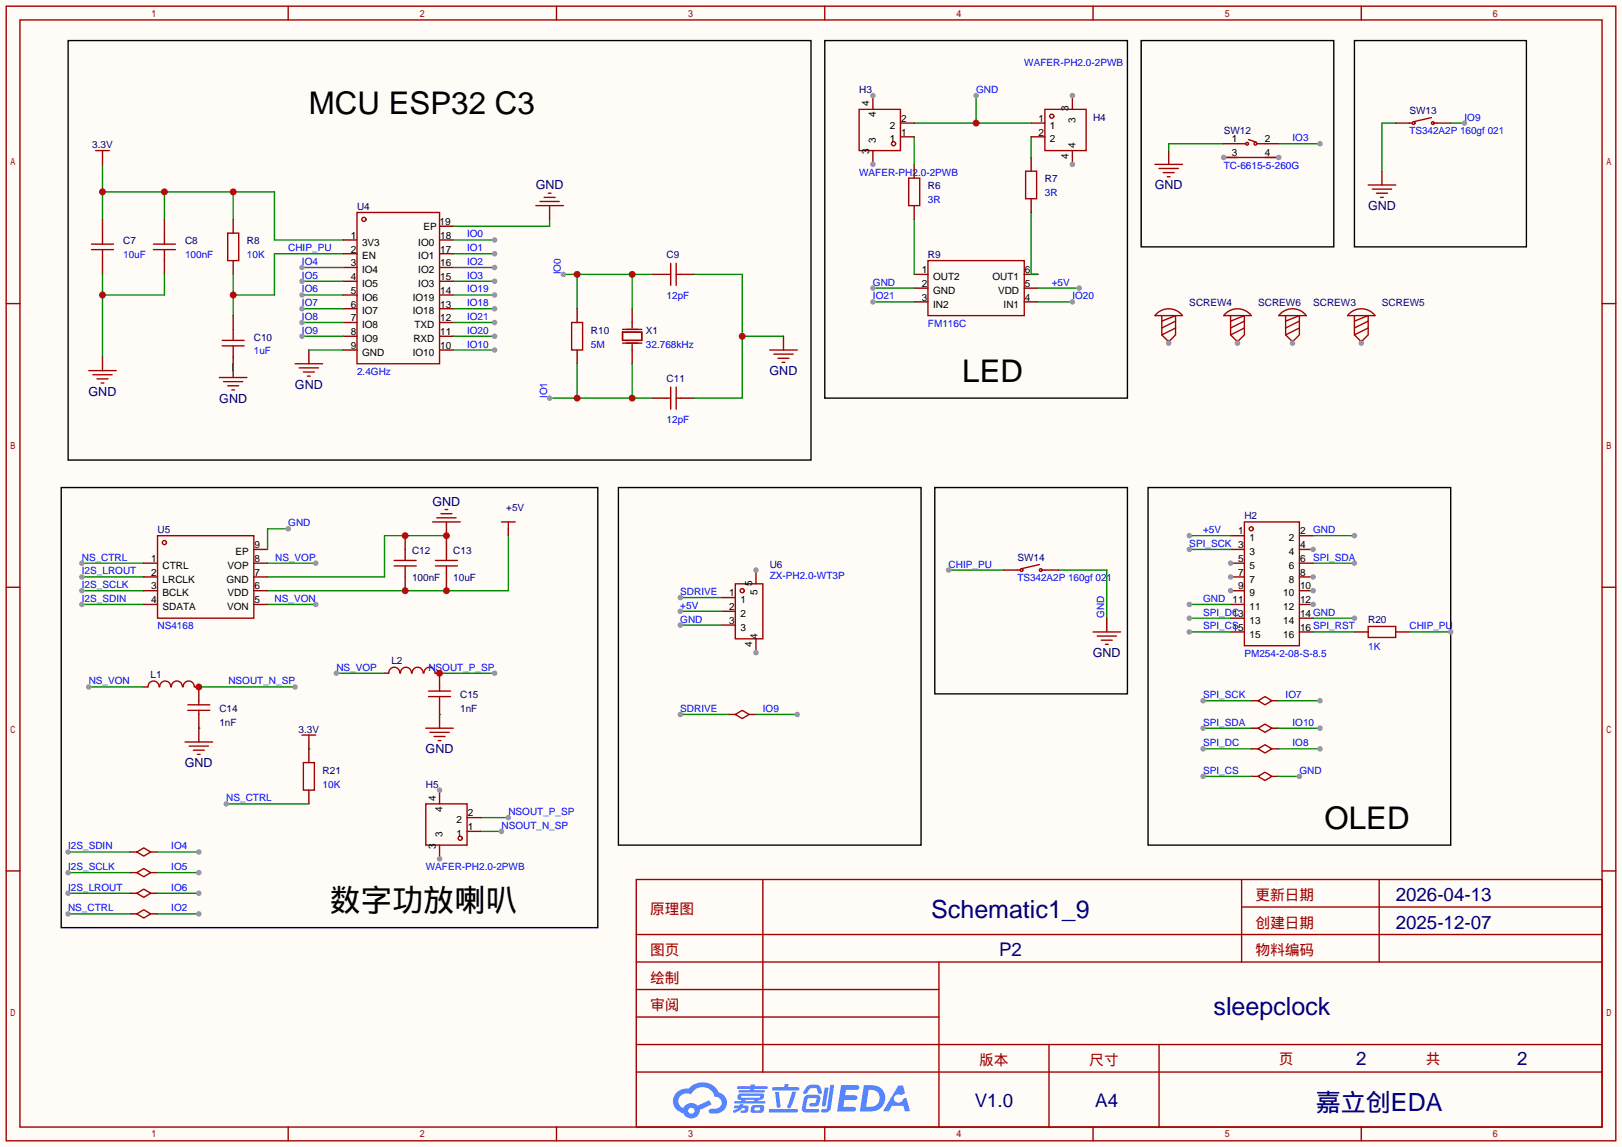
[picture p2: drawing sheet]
<svg xmlns="http://www.w3.org/2000/svg" width="299mm" height="212mm" viewBox="0 0 299 212" stroke-linecap="round" stroke-linejoin="round" font-family="sans-serif">
<path d="M0 0h299.5v211.8h-299.5z" fill="#fffcf7"/>
<g fill="none" stroke="#a10000" stroke-width=".25">
<path d="M1.1 1.1h297.2v209.6h-297.2zM3.7 3.7h292.1v204.5h-292.1zM53.2 1.1v2.6M102.7 1.1v2.6M152.3 1.1v2.6M201.8 1.1v2.6M251.3 1.1v2.6M1.1 56.1h2.6M295.8 56.1h2.5M1.1 108.5h2.6M295.8 108.5h2.5M1.1 160.8h2.6"/>
<path d="M117.5 162.4h178.3v45.8h-178.3zM117.5 177.7h178.3M117.5 172.6h178.3M140.8 162.4v35.6M173.4 177.7v30.5M229.2 162.4v15.3M229.2 167.5h66.6M254.6 162.4v15.3M295.8 160.8h2.5M117.5 182.8h55.9M117.5 198h178.3M117.5 192.9h178.3"/>
<path d="M117.5 187.8h55.9M193.7 192.9v15.3M214 192.9v15.3M53.2 208.2v2.5M102.7 208.2v2.5M152.3 208.2v2.5M201.8 208.2v2.5M251.3 208.2v2.5"/>
</g>
<g fill="#5487ff">
<path d="M155.3 200.4h2.1a.97 .97 0 0 1 1.3 .4 .53 .53 0 0 1-.7 .5h-1.8l-.2 1h1.9a.43 .43 0 0 1 .4 .5 .43 .43 0 0 1-.5 .3h-1.9l-.2 1.3h1.7a.45 .45 0 0 1 .6 .2 .45 .45 0 0 1-.2 .6l-3.2 .1z"/>
<path d="M165.9 200.5h.8l.4 1.4-.7 .4a.82 .82 0 0 0-1.2 .1 .82 .82 0 0 0 .1 1.1 .82 .82 0 0 0 1.2 0l.2-.5 .6-.3 .7 2.5h-.9l-.3-1h-2.1l-.6 1h-1.1z"/>
<path d="M152.2 200.9h.8l-.5 3.2a.36 .36 0 0 1-.4 .3 .36 .36 0 0 1-.3-.4z"/>
<path d="M153.3 200.4h.7l-.6 4.3a1.13 1.13 0 0 1-1.8 .6l.2-.4 .7-.1 .2-.2z"/>
<path d="M149 200.7l.6-.4h1a.77 .77 0 0 1 .9 .6l.3 .9-.2 .2h-.5l-.4-1h-.9a1.3 1.3 0 0 0-.8 .9l-.6 .1-.2-.2z"/>
<path d="M148.6 202.5l.5-.3h1.7a.66 .66 0 0 1 .6 .9l-.1 .4a.81 .81 0 0 1-.9 .9h-.7a.32 .32 0 0 1-.3-.4 .32 .32 0 0 1 .4-.3h.7l.3-.9-1.7 .1-.3 1.9h2.1a.32 .32 0 0 1 .4 .4 .32 .32 0 0 1-.4 .3l-2.3-.1-.5-.3v-.5z"/>
<path d="M142 204.8h5a.33 .33 0 0 1 .3 .4 .33 .33 0 0 1-.3 .3h-4.9l-.2-.2z"/>
<path d="M146.3 201.6h.7l-1 2.9a.36 .36 0 0 1-.4 .2 .36 .36 0 0 1-.3-.3z"/>
<path d="M143.1 201.7h.7l.3 2.6a.34 .34 0 0 1-.3 .3 .34 .34 0 0 1-.4-.2z"/>
<path d="M142.6 200.8h2.2l.1-.4 .1-.2h.6l-.1 .6h1.8a.32 .32 0 0 1 .3 .3 .32 .32 0 0 1-.4 .3h-4.5l-.1-.1z"/>
<path d="M135.6 204.2h.9l.1-.2 .7-.1-.1 .3h.9a.82 .82 0 0 1-.6 1.3h-.7v-.4l.7-.1v-.3h-.5l-.5 .4-1 .4-.2-.4 1-.4h-.8z"/>
<path d="M136.1 200.6h2.5v-.3h.8l-.1 .3h2.2l.2 .3-.2 .2h-2.3v.3h1.8l.2 .2-.2 .2h-4.5l-.2-.2 .1-.2h2l.1-.3h-2.3l-.1-.2z"/>
<path d="M159.5 200.4l-.7 4.9h1.6a2.47 2.47 0 0 0 2.9-1.7 2.47 2.47 0 0 0-1.4-3zM160.4 201.3a1.61 1.61 0 0 1 2 1.4 1.61 1.61 0 0 1-1.8 1.7h-.7z"/>
<path d="M136.3 202.2a.55 .55 0 0 0-.2 .7 .55 .55 0 0 0 .7 .2l.1 .3h-1.3v.4h5.5l.2-.2-.2-.2h-1.2l.2-.3a.7 .7 0 0 0 .8-.2 .7 .7 0 0 0 0-.9h-4.1zM136.9 202.4h3.3l.2 .1-.2 .2h-3.2l-.2-.1zM137.6 203.1h1.7l-.2 .3h-1.4z"/>
<path d="M138.8 204.3a1.05 1.05 0 0 0-.1 1.2 2.91 2.91 0 0 0 2.2-.2 .98 .98 0 0 0 0-1.2h-1.6zM139.4 204.6l.8-.1 .1 .1v.3l-.2 .2h-.8z"/>
<path d="M125 201.7a2.23 2.23 0 0 0-.7 2.3 2.23 2.23 0 0 0 1.8 1.6 1.58 1.58 0 0 0 1.8 .9 1.58 1.58 0 0 0 1.3-1.5l2.2-1-.5-.8-2.1 1a1.65 1.65 0 0 0-2.6 .5 1.45 1.45 0 0 1-.8-2 1.45 1.45 0 0 1 2-.7l.2 .1a2.3 2.3 0 0 1 2.3-1.3 2.3 2.3 0 0 1 2.1 1.7 1.12 1.12 0 0 1 1.2 1.1 1.12 1.12 0 0 1-1.1 1.2h-.7a.45 .45 0 0 0-.6 .3 .45 .45 0 0 0 .5 .6 2.26 2.26 0 0 0 2.9-2.5 2.04 2.04 0 0 0-1.5-1.4 3.3 3.3 0 0 0-5.5-.7l-1.2 .1zM127.1 205.2a.57 .57 0 0 1 1.1 0 .57 .57 0 0 1-1.1 0z"/>
</g>
<path d="M18.9 35.4h31.8v8.9h12.7M18.9 30.4v10.1M30.4 35.4v5.1M43.1 35.4v5.1" fill="none" stroke="#008700" stroke-width=".25"/>
<g fill="#c00">
<circle cx="43.1" cy="35.4" r=".63"/>
<circle cx="30.4" cy="35.4" r=".63"/>
<circle cx="18.9" cy="35.4" r=".63"/>
</g>
<path d="M18.9 40.5v2.6M18.9 48.1v2.6M30.4 40.5v2.6M30.4 48.1v2.6" fill="none" stroke="#870000" stroke-width=".25"/>
<path d="M16.9 45.1h4.1M16.9 46.1h4.1M18.9 43.1v2M18.9 46.1v2M28.3 45.1h4.1M28.3 46.1h4.1M30.4 43.1v2M30.4 46.1v2" fill="none" stroke="#a10000" stroke-width=".25"/>
<path d="M18.9 50.7v15.2M30.4 50.7v3.8h-11.5" fill="none" stroke="#008700" stroke-width=".25"/>
<circle cx="18.9" cy="54.5" r=".63" fill="#c00"/>
<path d="M18.9 29.1v1.3M43.1 40.5v2.6M43.1 48.1v2.6M18.9 65.9v2.6M250.1 116.7h2.5M257.7 116.7h2.5M57 137v3.8M57 145.9v2.6" fill="none" stroke="#870000" stroke-width=".25"/>
<path d="M17.7 27.8h2.5M18.9 27.8v1.3M42 43.1h2.1v5h-2.1zM16.4 68.5h5.1M17.1 69.2h3.6M17.9 70h2M18.7 70.7h.5M252.6 115.7h5.1v2h-5.1zM55.8 135.8h2.5M57 135.8v1.2M56 140.8h2v5.1h-2z" fill="none" stroke="#a10000" stroke-width=".25"/>
<path d="M43.1 50.7v7.6M63.4 46.9h-12.7v7.6h-7.6" fill="none" stroke="#008700" stroke-width=".25"/>
<circle cx="43.1" cy="54.5" r=".63" fill="#c00"/>
<g fill="none" stroke="#870000" stroke-width=".25">
<path d="M43.1 58.3v2.5M63.4 44.3h2.5M63.4 46.9h2.5M63.4 49.4h2.5M63.4 51.9h2.5M63.4 54.5h2.5M63.4 57h2.5M63.4 59.6h2.5M81.2 41.8h2.5M81.2 44.3h2.5M81.2 46.9h2.5M81.2 49.4h2.5"/>
<path d="M81.2 51.9h2.5M81.2 54.5h2.5M81.2 57h2.5M81.2 59.6h2.5M43.1 65.9v3.8M63.4 62.1h2.5M63.4 64.6h2.5M81.2 62.1h2.5M81.2 64.6h2.5"/>
</g>
<g fill="none" stroke="#a10000" stroke-width=".25">
<path d="M65.9 39.2h15.3v28h-15.3zM40.5 69.7h5.1M41 62.9h4.1M41 63.9h4.1M41.3 70.5h3.5M42 71.2h2.1M42.8 72h.5M43.1 60.8v2.1M43.1 63.9v2"/>
<circle cx="67.2" cy="40.5" r=".38"/>
</g>
<path d="M55.8 49.4h7.6M43.1 67.2v1.3" fill="none" stroke="#008700" stroke-width=".25"/>
<path d="M250.1 7.5h31.7v38.1h-31.7zM172.6 90h35.6v38.1h-35.6z" fill="none" stroke="#000" stroke-width=".25"/>
<circle cx="55.8" cy="49.4" r=".51" fill="#999"/>
<path d="M55.8 62.1h7.6" fill="none" stroke="#008700" stroke-width=".25"/>
<circle cx="55.8" cy="62.1" r=".51" fill="#999"/>
<path d="M83.7 44.3h7.6" fill="none" stroke="#008700" stroke-width=".25"/>
<circle cx="91.3" cy="44.3" r=".51" fill="#999"/>
<path d="M83.7 46.9h7.6" fill="none" stroke="#008700" stroke-width=".25"/>
<circle cx="91.3" cy="46.9" r=".51" fill="#999"/>
<path d="M83.7 51.9h7.6" fill="none" stroke="#008700" stroke-width=".25"/>
<circle cx="91.3" cy="51.9" r=".51" fill="#999"/>
<path d="M83.7 57h7.6" fill="none" stroke="#008700" stroke-width=".25"/>
<circle cx="91.3" cy="57" r=".51" fill="#999"/>
<path d="M83.7 54.5h7.6" fill="none" stroke="#008700" stroke-width=".25"/>
<circle cx="91.3" cy="54.5" r=".51" fill="#999"/>
<path d="M12.6 7.5h137.1v77.5h-137.1z" fill="none" stroke="#000" stroke-width=".25"/>
<path d="M101.5 38v2.5M57 64.6v2.6" fill="none" stroke="#870000" stroke-width=".25"/>
<path d="M98.9 38h5.1M99.7 37.2h3.6M100.5 36.4h2M101.2 35.7h.5M54.5 67.2h5.1M55.2 67.9h3.6M56 68.7h2M56.8 69.5h.5" fill="none" stroke="#a10000" stroke-width=".25"/>
<path d="M267.8 22.7h2.6M101.5 40.5v1.3h-17.8M57 64.6h6.4" fill="none" stroke="#008700" stroke-width=".25"/>
<circle cx="270.4" cy="22.7" r=".51" fill="#999"/>
<path d="M175.1 105.3h10.2" fill="none" stroke="#008700" stroke-width=".25"/>
<circle cx="175.1" cy="105.3" r=".51" fill="#999"/>
<path d="M257.7 22.7h-2.6v8.9M191.6 55.8h6.4M195.5 105.3h8.8v8.9" fill="none" stroke="#008700" stroke-width=".25"/>
<path d="M255.1 31.6v2.6M168.8 50.7h2.5M168.8 53.2h2.5M168.8 55.8h2.5M189.1 50.7h2.5M189.1 53.2h2.5M189.1 55.8h2.5M204.3 114.2v2.5" fill="none" stroke="#870000" stroke-width=".25"/>
<path d="M252.6 34.2h5.1M253.4 34.9h3.5M254.1 35.7h2.1M254.9 36.4h.5M171.3 48.1h17.8v10.2h-17.8zM201.8 116.7h5.1M202.6 117.5h3.5M203.3 118.2h2.1M204.1 119h.5" fill="none" stroke="#a10000" stroke-width=".25"/>
<circle cx="198" cy="55.8" r=".51" fill="#999"/>
<path d="M161.2 55.8h7.6" fill="none" stroke="#008700" stroke-width=".25"/>
<circle cx="161.2" cy="55.8" r=".51" fill="#999"/>
<path d="M190.4 39.2v11.5h1.2M168.8 40.5v10.2M191.6 53.2h7.7" fill="none" stroke="#008700" stroke-width=".25"/>
<circle cx="199.3" cy="53.2" r=".51" fill="#999"/>
<path d="M161.2 53.2h7.6" fill="none" stroke="#008700" stroke-width=".25"/>
<circle cx="161.2" cy="53.2" r=".51" fill="#999"/>
<path d="M168.8 30.4v2.5M168.8 38v2.5M190.4 29.1v2.5M190.4 36.7v2.5M215.8 27.8v2.6" fill="none" stroke="#870000" stroke-width=".25"/>
<path d="M167.8 32.9h2v5.1h-2zM189.4 31.6h2v5.1h-2zM213.2 30.4h5.1M214 31.1h3.6M214.8 31.9h2M215.5 32.6h.5" fill="none" stroke="#a10000" stroke-width=".25"/>
<path d="M180.2 17.7v5M168.8 25.3v5.1M168.8 22.7h21.6M190.4 25.3v3.8" fill="none" stroke="#008700" stroke-width=".25"/>
<circle cx="180.2" cy="22.7" r=".63" fill="#c00"/>
<circle cx="180.2" cy="17.7" r=".51" fill="#999"/>
<path d="M116.7 59.6v1M114.9 61.3h3.6v1.6h-3.6zM114.9 63.4h3.6M114.9 60.8h3.6M116.7 63.6v1" fill="none" stroke="#a10000" stroke-width=".25"/>
<path d="M116.7 57v2.6M116.7 64.6v2.6" fill="none" stroke="#870000" stroke-width=".25"/>
<path d="M55.8 51.9h7.6" fill="none" stroke="#008700" stroke-width=".25"/>
<circle cx="55.8" cy="51.9" r=".51" fill="#999"/>
<path d="M104 50.7h16.5M106.6 50.7v6.3M116.7 50.7v6.3" fill="none" stroke="#008700" stroke-width=".25"/>
<g fill="#c00">
<circle cx="106.6" cy="50.7" r=".63"/>
<circle cx="116.7" cy="50.7" r=".63"/>
</g>
<circle cx="104" cy="50.7" r=".51" fill="#999"/>
<path d="M101.5 73.5h19M106.6 67.2v6.3M116.7 67.2v6.3" fill="none" stroke="#008700" stroke-width=".25"/>
<g fill="#c00">
<circle cx="106.6" cy="73.5" r=".63"/>
<circle cx="116.7" cy="73.5" r=".63"/>
</g>
<circle cx="101.5" cy="73.5" r=".51" fill="#999"/>
<path d="M83.7 49.4h7.6" fill="none" stroke="#008700" stroke-width=".25"/>
<circle cx="91.3" cy="49.4" r=".51" fill="#999"/>
<path d="M11.3 90h99.1v81.3h-99.1z" fill="none" stroke="#000" stroke-width=".25"/>
<path d="M82.4 96.4v2.5M26.5 126.9h.8M35.9 126.9h.8v2.5M36.7 132v5M71 124.3h.8M80.4 124.3h.8v2.6M81.2 129.4v5.1" fill="none" stroke="#870000" stroke-width=".25"/>
<g fill="none" stroke="#a10000" stroke-width=".25">
<path d="M79.9 96.4h5.1M80.6 95.6h3.6M81.4 94.9h2M82.2 94.1h.5M27.3 126.9a1.01 1.01 0 0 1 1-1.1 1.01 1.01 0 0 1 1.1 1.1M29.5 126.9a1.01 1.01 0 0 1 1-1.1 1.01 1.01 0 0 1 1 1.1M31.6 126.9a1.01 1.01 0 0 1 1.1-1.1 1.01 1.01 0 0 1 1 1.1M33.8 126.9a1.01 1.01 0 0 1 1-1.1 1.01 1.01 0 0 1 1.1 1.1M34.2 137h5M34.7 131.2h4M34.7 130.2h4M34.9 137.8h3.6"/>
<path d="M35.7 138.6h2M36.4 139.3h.6M36.7 129.4v.8M36.7 131.2v.8M71.8 124.3a1.01 1.01 0 0 1 1-1.1 1.01 1.01 0 0 1 1 1.1M73.9 124.3a1.01 1.01 0 0 1 1.1-1.1 1.01 1.01 0 0 1 1 1.1M76.1 124.3a1.01 1.01 0 0 1 1-1.1 1.01 1.01 0 0 1 1 1.1M78.3 124.3a1.01 1.01 0 0 1 1-1.1 1.01 1.01 0 0 1 1 1.1M78.6 134.5h5.1M79.1 128.7h4.1M79.1 127.6h4.1M79.4 135.3h3.5"/>
<path d="M80.1 136h2.1M80.9 136.8h.5M81.2 126.9v.7M81.2 128.7v.7"/>
</g>
<path d="M15.1 106.6h11.4" fill="none" stroke="#008700" stroke-width=".25"/>
<circle cx="15.1" cy="106.6" r=".51" fill="#999"/>
<path d="M15.1 109.1h11.4" fill="none" stroke="#008700" stroke-width=".25"/>
<circle cx="15.1" cy="109.1" r=".51" fill="#999"/>
<path d="M15.1 111.6h11.4" fill="none" stroke="#008700" stroke-width=".25"/>
<circle cx="15.1" cy="111.6" r=".51" fill="#999"/>
<path d="M82.4 98.9h-11.4v7.7h-21.6M93.9 98.9v10.2h-44.5M49.4 104h8.9" fill="none" stroke="#008700" stroke-width=".25"/>
<circle cx="58.3" cy="104" r=".51" fill="#999"/>
<path d="M49.4 111.6h8.9" fill="none" stroke="#008700" stroke-width=".25"/>
<circle cx="58.3" cy="111.6" r=".51" fill="#999"/>
<path d="M16.4 126.9h10.1M36.7 134.5h.1M81.2 132h.1" fill="none" stroke="#008700" stroke-width=".25"/>
<circle cx="16.4" cy="126.9" r=".51" fill="#999"/>
<path d="M62.1 124.3h8.9" fill="none" stroke="#008700" stroke-width=".25"/>
<circle cx="62.1" cy="124.3" r=".51" fill="#999"/>
<path d="M81.2 124.3h10.1" fill="none" stroke="#008700" stroke-width=".25"/>
<circle cx="81.2" cy="124.3" r=".63" fill="#c00"/>
<circle cx="91.3" cy="124.3" r=".51" fill="#999"/>
<path d="M36.7 126.9h17.8" fill="none" stroke="#008700" stroke-width=".25"/>
<circle cx="36.7" cy="126.9" r=".63" fill="#c00"/>
<circle cx="54.5" cy="126.9" r=".51" fill="#999"/>
<path d="M72.8 104.5h4" fill="none" stroke="#a10000" stroke-width=".25"/>
<path d="M74.8 106.6v2.5" fill="none" stroke="#870000" stroke-width=".25"/>
<circle cx="74.8" cy="109.1" r=".63" fill="#c00"/>
<path d="M72.8 103.5h4M74.8 101.5v2" fill="none" stroke="#a10000" stroke-width=".25"/>
<path d="M74.8 98.9v2.6" fill="none" stroke="#870000" stroke-width=".25"/>
<circle cx="74.8" cy="98.9" r=".63" fill="#c00"/>
<path d="M74.8 104.5v2.1M80.4 104.5h4.1" fill="none" stroke="#a10000" stroke-width=".25"/>
<path d="M82.4 106.6v2.5" fill="none" stroke="#870000" stroke-width=".25"/>
<circle cx="82.4" cy="109.1" r=".63" fill="#c00"/>
<path d="M80.4 103.5h4.1M82.4 101.5v2" fill="none" stroke="#a10000" stroke-width=".25"/>
<path d="M82.4 98.9v2.6" fill="none" stroke="#870000" stroke-width=".25"/>
<circle cx="82.4" cy="98.9" r=".63" fill="#c00"/>
<path d="M82.4 104.5v2.1" fill="none" stroke="#a10000" stroke-width=".25"/>
<path d="M88.8 153.5h3.8" fill="none" stroke="#008700" stroke-width=".25"/>
<circle cx="92.6" cy="153.5" r=".51" fill="#999"/>
<path d="M24 157.4h1.3M27.8 157.4h1.3M24 161.2h1.3M27.8 161.2h1.3" fill="none" stroke="#870000" stroke-width=".25"/>
<path d="M25.3 157.4l1.2-.8 1.3 .8-1.3 .7zM25.3 161.2l1.2-.8 1.3 .8-1.3 .7z" fill="none" stroke="#a10000" stroke-width=".25"/>
<path d="M12.6 157.4h11.4" fill="none" stroke="#008700" stroke-width=".25"/>
<circle cx="12.6" cy="157.4" r=".51" fill="#999"/>
<path d="M12.6 161.2h11.4" fill="none" stroke="#008700" stroke-width=".25"/>
<circle cx="12.6" cy="161.2" r=".51" fill="#999"/>
<path d="M88.8 151h5.1" fill="none" stroke="#008700" stroke-width=".25"/>
<circle cx="93.9" cy="151" r=".51" fill="#999"/>
<path d="M12.6 165h11.4" fill="none" stroke="#008700" stroke-width=".25"/>
<circle cx="12.6" cy="165" r=".51" fill="#999"/>
<path d="M15.1 104h11.4" fill="none" stroke="#008700" stroke-width=".25"/>
<circle cx="15.1" cy="104" r=".51" fill="#999"/>
<path d="M24 168.8h1.3M27.8 168.8h1.3" fill="none" stroke="#870000" stroke-width=".25"/>
<path d="M25.3 168.8l1.2-.8 1.3 .8-1.3 .7z" fill="none" stroke="#a10000" stroke-width=".25"/>
<path d="M12.6 168.8h11.4" fill="none" stroke="#008700" stroke-width=".25"/>
<circle cx="12.6" cy="168.8" r=".51" fill="#999"/>
<path d="M93.9 97.7v1.2" fill="none" stroke="#870000" stroke-width=".25"/>
<path d="M92.6 96.4h2.5M93.9 96.4v1.3" fill="none" stroke="#a10000" stroke-width=".25"/>
<path d="M29.1 157.4h7.6" fill="none" stroke="#008700" stroke-width=".25"/>
<circle cx="36.7" cy="157.4" r=".51" fill="#999"/>
<path d="M29.1 161.2h7.6" fill="none" stroke="#008700" stroke-width=".25"/>
<circle cx="36.7" cy="161.2" r=".51" fill="#999"/>
<path d="M24 165h1.3M27.8 165h1.3" fill="none" stroke="#870000" stroke-width=".25"/>
<path d="M25.3 165l1.2-.8 1.3 .8-1.3 .7z" fill="none" stroke="#a10000" stroke-width=".25"/>
<path d="M29.1 165h7.6" fill="none" stroke="#008700" stroke-width=".25"/>
<circle cx="36.7" cy="165" r=".51" fill="#999"/>
<path d="M29.1 168.8h7.6" fill="none" stroke="#008700" stroke-width=".25"/>
<circle cx="36.7" cy="168.8" r=".51" fill="#999"/>
<path d="M152.3 7.5h55.9v66h-55.9zM114.2 90h55.9v66.1h-55.9zM212 90h55.8v66.1h-55.8z" fill="none" stroke="#000" stroke-width=".25"/>
<path d="M123.1 50.7h.7M123.8 48.6v4.1M124.8 48.6v4.1M124.8 50.7h.8M123.1 73.5h.7M123.8 71.5v4.1M124.8 71.5v4.1M124.8 73.5h.8" fill="none" stroke="#a10000" stroke-width=".25"/>
<path d="M120.5 50.7h2.6M125.6 50.7h2.5M120.5 73.5h2.6M125.6 73.5h2.5" fill="none" stroke="#870000" stroke-width=".25"/>
<path d="M128.1 50.7h8.9v22.8h-8.9M137 62.1h7.7" fill="none" stroke="#008700" stroke-width=".25"/>
<circle cx="137" cy="62.1" r=".63" fill="#c00"/>
<path d="M144.7 62.1v2.5" fill="none" stroke="#870000" stroke-width=".25"/>
<path d="M142.1 64.6h5.1M142.9 65.4h3.5M143.6 66.2h2.1M144.4 66.9h.5" fill="none" stroke="#a10000" stroke-width=".25"/>
<path d="M55.8 54.5h7.6" fill="none" stroke="#008700" stroke-width=".25"/>
<circle cx="55.8" cy="54.5" r=".51" fill="#999"/>
<path d="M55.8 57h7.6" fill="none" stroke="#008700" stroke-width=".25"/>
<circle cx="55.8" cy="57" r=".51" fill="#999"/>
<path d="M55.8 59.6h7.6" fill="none" stroke="#008700" stroke-width=".25"/>
<circle cx="55.8" cy="59.6" r=".51" fill="#999"/>
<path d="M225.9 26.5h-10.1v1.3M53.2 97.7h-3.8v3.8" fill="none" stroke="#008700" stroke-width=".25"/>
<path d="M210.7 7.5h35.6v38.1h-35.6z" fill="none" stroke="#000" stroke-width=".25"/>
<g fill="none" stroke="#a10000" stroke-width=".25">
<path d="M29.1 98.9h17.8v15.3h-17.8z"/>
<circle cx="30.4" cy="100.2" r=".38"/>
</g>
<path d="M26.5 104h2.6M26.5 106.6h2.6M26.5 109.1h2.6M26.5 111.6h2.6M46.9 104h2.5M46.9 106.6h2.5M46.9 109.1h2.5M46.9 111.6h2.5M46.9 101.5h2.5" fill="none" stroke="#870000" stroke-width=".25"/>
<circle cx="53.2" cy="97.7" r=".51" fill="#999"/>
<path d="M105.5 59.6h2.1v5h-2.1zM135.8 132l1.2-.8 1.3 .8-1.3 .7zM232.3 134.5l1.3-.8 1.2 .8-1.2 .8zM232.3 129.4l1.3-.7 1.2 .7-1.2 .8z" fill="none" stroke="#a10000" stroke-width=".25"/>
<path d="M106.6 57v2.6M106.6 64.6v2.6M134.5 132h1.3M138.3 132h1.3M231 134.5h1.3M231 129.4h1.3M234.8 134.5h1.3M234.8 129.4h1.3" fill="none" stroke="#870000" stroke-width=".25"/>
<path d="M236.1 134.5h7.6" fill="none" stroke="#008700" stroke-width=".25"/>
<circle cx="243.7" cy="134.5" r=".51" fill="#999"/>
<path d="M139.6 132h7.6" fill="none" stroke="#008700" stroke-width=".25"/>
<circle cx="147.2" cy="132" r=".51" fill="#999"/>
<path d="M236.1 129.4h7.6" fill="none" stroke="#008700" stroke-width=".25"/>
<circle cx="243.7" cy="129.4" r=".51" fill="#999"/>
<path d="M231 138.3h1.3M234.8 138.3h1.3M231 143.4h1.3M234.8 143.4h1.3" fill="none" stroke="#870000" stroke-width=".25"/>
<path d="M232.3 138.3l1.3-.8 1.2 .8-1.2 .8zM232.3 143.4l1.3-.8 1.2 .8-1.2 .7z" fill="none" stroke="#a10000" stroke-width=".25"/>
<path d="M236.1 138.3h7.6" fill="none" stroke="#008700" stroke-width=".25"/>
<circle cx="243.7" cy="138.3" r=".51" fill="#999"/>
<path d="M236.1 143.4h3.8" fill="none" stroke="#008700" stroke-width=".25"/>
<circle cx="239.9" cy="143.4" r=".51" fill="#999"/>
<path d="M125.6 132h8.9" fill="none" stroke="#008700" stroke-width=".25"/>
<circle cx="125.6" cy="132" r=".51" fill="#999"/>
<path d="M222.1 129.4h8.9" fill="none" stroke="#008700" stroke-width=".25"/>
<circle cx="222.1" cy="129.4" r=".51" fill="#999"/>
<path d="M222.1 134.5h8.9" fill="none" stroke="#008700" stroke-width=".25"/>
<circle cx="222.1" cy="134.5" r=".51" fill="#999"/>
<path d="M222.1 138.3h8.9" fill="none" stroke="#008700" stroke-width=".25"/>
<circle cx="222.1" cy="138.3" r=".51" fill="#999"/>
<path d="M222.1 143.4h8.9" fill="none" stroke="#008700" stroke-width=".25"/>
<circle cx="222.1" cy="143.4" r=".51" fill="#999"/>
<path d="M239.9 98.9h2.5M227.2 116.7h2.5M239.9 101.5h2.5" fill="none" stroke="#870000" stroke-width=".25"/>
<circle cx="242.4" cy="101.5" r=".51" fill="#999"/>
<path d="M227.2 114.2h2.5M227.2 111.6h2.5M239.9 104h2.5M239.9 106.6h2.5" fill="none" stroke="#870000" stroke-width=".25"/>
<circle cx="242.4" cy="106.6" r=".51" fill="#999"/>
<path d="M227.2 109.1h2.5" fill="none" stroke="#870000" stroke-width=".25"/>
<circle cx="227.2" cy="109.1" r=".51" fill="#999"/>
<path d="M239.9 109.1h2.5" fill="none" stroke="#870000" stroke-width=".25"/>
<circle cx="242.4" cy="109.1" r=".51" fill="#999"/>
<path d="M227.2 106.6h2.5" fill="none" stroke="#870000" stroke-width=".25"/>
<circle cx="227.2" cy="106.6" r=".51" fill="#999"/>
<path d="M239.9 111.6h2.5" fill="none" stroke="#870000" stroke-width=".25"/>
<circle cx="242.4" cy="111.6" r=".51" fill="#999"/>
<path d="M227.2 104h2.5" fill="none" stroke="#870000" stroke-width=".25"/>
<circle cx="227.2" cy="104" r=".51" fill="#999"/>
<path d="M227.2 98.9h2.5M227.2 101.5h2.5M239.9 114.2h2.5M239.9 116.7h2.5" fill="none" stroke="#870000" stroke-width=".25"/>
<g fill="none" stroke="#a10000" stroke-width=".25">
<path d="M229.7 96.4h10.2v22.9h-10.2z"/>
<circle cx="231" cy="97.7" r=".38"/>
</g>
<path d="M236.1 26.5h7.6" fill="none" stroke="#008700" stroke-width=".25"/>
<circle cx="243.7" cy="26.5" r=".51" fill="#999"/>
<path d="M83.7 64.6h7.6" fill="none" stroke="#008700" stroke-width=".25"/>
<circle cx="91.3" cy="64.6" r=".51" fill="#999"/>
<path d="M242.4 98.9h7.7" fill="none" stroke="#008700" stroke-width=".25"/>
<circle cx="250.1" cy="98.9" r=".51" fill="#999"/>
<path d="M219.6 98.9h7.6" fill="none" stroke="#008700" stroke-width=".25"/>
<circle cx="219.6" cy="98.9" r=".51" fill="#999"/>
<path d="M219.6 101.5h7.6" fill="none" stroke="#008700" stroke-width=".25"/>
<circle cx="219.6" cy="101.5" r=".51" fill="#999"/>
<path d="M242.4 104h7.7" fill="none" stroke="#008700" stroke-width=".25"/>
<circle cx="250.1" cy="104" r=".51" fill="#999"/>
<path d="M219.6 116.7h7.6M242.4 116.7h7.7" fill="none" stroke="#008700" stroke-width=".25"/>
<circle cx="219.6" cy="116.7" r=".51" fill="#999"/>
<path d="M219.6 114.2h7.6" fill="none" stroke="#008700" stroke-width=".25"/>
<circle cx="219.6" cy="114.2" r=".51" fill="#999"/>
<path d="M219.6 111.6h7.6" fill="none" stroke="#008700" stroke-width=".25"/>
<circle cx="219.6" cy="111.6" r=".51" fill="#999"/>
<path d="M242.4 114.2h7.7" fill="none" stroke="#008700" stroke-width=".25"/>
<circle cx="250.1" cy="114.2" r=".51" fill="#999"/>
<path d="M260.2 116.7h7.6" fill="none" stroke="#008700" stroke-width=".25"/>
<circle cx="267.8" cy="116.7" r=".51" fill="#999"/>
<path d="M83.7 59.6h7.6" fill="none" stroke="#008700" stroke-width=".25"/>
<circle cx="91.3" cy="59.6" r=".51" fill="#999"/>
<path d="M83.7 62.1h7.6" fill="none" stroke="#008700" stroke-width=".25"/>
<circle cx="91.3" cy="62.1" r=".51" fill="#999"/>
<g fill="none" stroke="#a10000" stroke-width=".25">
<path d="M78.6 148.5h7.6v7.6h-7.6z"/>
<circle cx="85" cy="154.8" r=".38"/>
</g>
<path d="M81.2 145.9v2.6M86.2 153.5h2.6M86.2 151h2.6" fill="none" stroke="#870000" stroke-width=".25"/>
<circle cx="81.2" cy="145.9" r=".51" fill="#999"/>
<path d="M81.2 156.1v2.5" fill="none" stroke="#870000" stroke-width=".25"/>
<circle cx="81.2" cy="158.6" r=".51" fill="#999"/>
<g fill="none" stroke="#a10000" stroke-width=".25">
<path d="M192.9 20.2h7.6v7.6h-7.6z"/>
<circle cx="194.2" cy="21.5" r=".38"/>
</g>
<path d="M190.4 22.7h2.5M190.4 25.3h2.5M198 27.8v2.6" fill="none" stroke="#870000" stroke-width=".25"/>
<circle cx="198" cy="30.4" r=".51" fill="#999"/>
<path d="M198 17.7v2.5" fill="none" stroke="#870000" stroke-width=".25"/>
<circle cx="198" cy="17.7" r=".51" fill="#999"/>
<g fill="none" stroke="#a10000" stroke-width=".25">
<path d="M158.6 20.2h7.6v7.6h-7.6z"/>
<circle cx="165" cy="26.5" r=".38"/>
</g>
<path d="M161.2 17.7v2.5M166.2 25.3h2.6M166.2 22.7h2.6" fill="none" stroke="#870000" stroke-width=".25"/>
<circle cx="161.2" cy="17.7" r=".51" fill="#999"/>
<path d="M161.2 27.8v2.6" fill="none" stroke="#870000" stroke-width=".25"/>
<circle cx="161.2" cy="30.4" r=".51" fill="#999"/>
<g fill="none" stroke="#a10000" stroke-width=".25">
<path d="M135.8 107.8h5v10.2h-5z"/>
<circle cx="137" cy="109.1" r=".38"/>
</g>
<path d="M133.2 110.4h2.6M133.2 112.9h2.6M133.2 115.4h2.6M139.6 118v2.5" fill="none" stroke="#870000" stroke-width=".25"/>
<circle cx="139.6" cy="120.5" r=".51" fill="#999"/>
<path d="M139.6 105.3v2.5" fill="none" stroke="#870000" stroke-width=".25"/>
<circle cx="139.6" cy="105.3" r=".51" fill="#999"/>
<path d="M125.6 115.4h7.6" fill="none" stroke="#008700" stroke-width=".25"/>
<circle cx="125.6" cy="115.4" r=".51" fill="#999"/>
<path d="M125.6 112.9h7.6" fill="none" stroke="#008700" stroke-width=".25"/>
<circle cx="125.6" cy="112.9" r=".51" fill="#999"/>
<path d="M125.6 110.4h7.6" fill="none" stroke="#008700" stroke-width=".25"/>
<circle cx="125.6" cy="110.4" r=".51" fill="#999"/>
<path d="M236.5 57.8a3.2 3.2 0 0 1 4.7 .5h-5.1zM237.4 58.3v3.5l1.2 1.3 1.3-1.3v-3.5l-2.5 1M239.9 59.3l-2.5 1.3M239.9 60.6l-2.5 1.2" fill="none" stroke="#a10000" stroke-width=".25"/>
<path d="M238.6 62.9v.5" fill="none" stroke="#870000" stroke-width=".25"/>
<circle cx="238.6" cy="63.4" r=".51" fill="#999"/>
<path d="M249.2 57.8a3.2 3.2 0 0 1 4.7 .5h-5.1zM250.1 58.3v3.5l1.2 1.3 1.3-1.3v-3.5l-2.5 1M252.6 59.3l-2.5 1.3M252.6 60.6l-2.5 1.2" fill="none" stroke="#a10000" stroke-width=".25"/>
<path d="M251.3 62.9v.5" fill="none" stroke="#870000" stroke-width=".25"/>
<circle cx="251.3" cy="63.4" r=".51" fill="#999"/>
<path d="M226.4 57.8a3.2 3.2 0 0 1 4.6 .5h-5.1zM227.2 58.3v3.5l1.3 1.3 1.2-1.3v-3.5l-2.5 1M229.7 59.3l-2.5 1.3M229.7 60.6l-2.5 1.2" fill="none" stroke="#a10000" stroke-width=".25"/>
<path d="M228.5 62.9v.5" fill="none" stroke="#870000" stroke-width=".25"/>
<circle cx="228.5" cy="63.4" r=".51" fill="#999"/>
<path d="M213.7 57.8a3.2 3.2 0 0 1 4.6 .5h-5.1zM214.5 58.3v3.5l1.3 1.3 1.2-1.3v-3.5l-2.5 1M217 59.3l-2.5 1.3M217 60.6l-2.5 1.2" fill="none" stroke="#a10000" stroke-width=".25"/>
<path d="M215.8 62.9v.5" fill="none" stroke="#870000" stroke-width=".25"/>
<circle cx="215.8" cy="63.4" r=".51" fill="#999"/>
<path d="M41.8 148.5h15.2" fill="none" stroke="#008700" stroke-width=".25"/>
<circle cx="41.8" cy="148.5" r=".51" fill="#999"/>
<path d="M57 138.3h.1" fill="none" stroke="#008700" stroke-width=".25"/>
<g fill="none" stroke="#a10000" stroke-width=".25">
<path d="M225.9 29.1h10.2M228.5 26.5h1.5M230.5 25.8l1.5 .5M232 26.5h1.6"/>
<circle cx="230.3" cy="26.5" r=".25"/>
<circle cx="231.8" cy="26.5" r=".25"/>
</g>
<path d="M225.9 26.5h2.6M225.9 29.1h2.6M233.6 26.5h2.5" fill="none" stroke="#870000" stroke-width=".25"/>
<circle cx="225.9" cy="29.1" r=".51" fill="#999"/>
<path d="M233.6 29.1h2.5" fill="none" stroke="#870000" stroke-width=".25"/>
<circle cx="236.1" cy="29.1" r=".51" fill="#999"/>
<g fill="none" stroke="#a10000" stroke-width=".25">
<path d="M260.2 22.7h.5M264.3 21.7l-3.3 .8M264.8 22.7h.5M187.8 105.3h.5M191.9 104.3l-3.3 .7M192.4 105.3h.5"/>
<circle cx="261" cy="22.7" r=".25"/>
<circle cx="264.5" cy="22.7" r=".25"/>
<circle cx="188.6" cy="105.3" r=".25"/>
<circle cx="192.2" cy="105.3" r=".25"/>
</g>
<path d="M257.7 22.7h2.5M265.3 22.7h2.5M185.3 105.3h2.5M192.9 105.3h2.6" fill="none" stroke="#870000" stroke-width=".25"/>
<g font-size="5.8">
<text x="57" y="21">MCU ESP32 C3</text>
<text x="177.7" y="70.5">LED</text>
<text x="244.6" y="153.1">OLED</text>
<text x="60.8" y="168.3">数字功放喇叭</text>
</g>
<g font-size="4.6" fill="#000080">
<text x="171.9" y="169.6">Schematic1_9</text>
<text x="224" y="187.4">sleepclock</text>
<text x="243" y="205.2">嘉立创EDA</text>
</g>
<g font-size="3.5" fill="#000080">
<text x="257.7" y="166.4">2026-04-13</text>
<text x="257.7" y="171.5">2025-12-07</text>
<text x="184.4" y="176.6">P2</text>
<text x="250.4" y="196.6">2</text>
<text x="280.1" y="196.6">2</text>
<text x="180" y="204.5">V1.0</text>
<text x="202.2" y="204.5">A4</text>
</g>
<g font-size="2.7" fill="#a00000">
<text x="231.8" y="166.2">更新日期</text>
<text x="120" y="168.8">原理图</text>
<text x="231.8" y="171.3">创建日期</text>
<text x="120" y="176.4">图页</text>
<text x="231.8" y="176.4">物料编码</text>
<text x="120" y="181.5">绘制</text>
<text x="120" y="186.6">审阅</text>
<text x="180.8" y="196.7">版本</text>
<text x="201.1" y="196.7">尺寸</text>
<text x="236.1" y="196.5">页</text>
<text x="263.3" y="196.5">共</text>
</g>
<g font-size="2.3" fill="#000080">
<text x="98.9" y="35">GND</text>
<text x="213.2" y="35">GND</text>
<text x="252.6" y="38.8">GND</text>
<text x="54.5" y="71.8">GND</text>
<text x="142.1" y="69.3">GND</text>
<text x="16.4" y="73.1">GND</text>
<text x="40.5" y="74.3">GND</text>
<text x="79.9" y="93.4">GND</text>
<text x="201.8" y="121.3">GND</text>
<text x="34.1" y="141.7">GND</text>
<text x="78.6" y="139.1">GND</text>
</g>
<g font-size="1.8" fill="#000080">
<text x="158.6" y="17.2">H3</text>
<text x="201.8" y="22.3">H4</text>
<text x="260.2" y="21">SW13</text>
<text x="17" y="27.4">3.3V</text>
<text x="225.9" y="24.8">SW12</text>
<text x="171.3" y="35">R6</text>
<text x="192.9" y="33.7">R7</text>
<text x="65.9" y="38.8">U4</text>
<text x="22.7" y="45.1">C7</text>
<text x="34.2" y="45.1">C8</text>
<text x="45.6" y="45.1">R8</text>
<text x="123.1" y="47.7">C9</text>
<text x="171.3" y="47.7">R9</text>
<text x="219.6" y="56.6">SCREW4</text>
<text x="232.3" y="56.6">SCREW6</text>
<text x="242.4" y="56.6">SCREW3</text>
<text x="255.1" y="56.6">SCREW5</text>
<text x="46.9" y="62.9">C10</text>
<text x="109.1" y="61.6">R10</text>
<text x="119.3" y="61.6">X1</text>
<text x="123.1" y="70.5">C11</text>
<text x="93.5" y="94.4">+5V</text>
<text x="229.7" y="95.9">H2</text>
<text x="29.1" y="98.5">U5</text>
<text x="76.1" y="102.3">C12</text>
<text x="76.1" y="107.4">100nF</text>
<text x="83.7" y="102.3">C13</text>
<text x="83.7" y="107.4">10uF</text>
<text x="142.1" y="104.8">U6</text>
<text x="187.8" y="103.6">SW14</text>
<text x="252.6" y="115">R20</text>
<text x="27.8" y="125.1">L1</text>
<text x="72.3" y="122.6">L2</text>
<text x="40.5" y="131.5">C14</text>
<text x="85" y="129">C15</text>
<text x="85" y="131.5">1nF</text>
<text x="40.5" y="134">1nF</text>
<text x="55.1" y="135.3">3.3V</text>
<text x="59.6" y="142.9">R21</text>
<text x="78.6" y="145.5">H5</text>
</g>
<g font-size="1.8" fill="#00f">
<text x="180.2" y="17.2">GND</text>
<text x="189.1" y="12.1">WAFER-PH2.0-2PWB</text>
<text x="270.4" y="22.3">IO9</text>
<text x="238.6" y="26.1">IO3</text>
<text x="260.2" y="24.8">TS342A2P 160gf 021</text>
<text x="158.6" y="32.4">WAFER-PH2.0-2PWB</text>
<text x="225.9" y="31.2">TC-6615-5-260G</text>
<text x="171.3" y="37.5">3R</text>
<text x="192.9" y="36.2">3R</text>
<text x="22.7" y="47.7">10uF</text>
<text x="34.2" y="47.7">100nF</text>
<text x="45.6" y="47.7">10K</text>
<text x="53.2" y="46.4">CHIP_PU</text>
<text x="86.2" y="43.9">IO0</text>
<text x="86.2" y="46.4">IO1</text>
<text x="55.8" y="48.9">IO4</text>
<text x="55.8" y="51.5">IO5</text>
<text x="86.2" y="51.5">IO3</text>
<text x="86.2" y="48.9">IO2</text>
<text x="103.6" y="50.7" transform="rotate(-90 103.6 50.7)">IO0</text>
<text x="161.2" y="52.8">GND</text>
<text x="194.2" y="52.8">+5V</text>
<text x="55.8" y="54">IO6</text>
<text x="55.8" y="56.6">IO7</text>
<text x="55.8" y="59.1">IO8</text>
<text x="86.2" y="56.6">IO18</text>
<text x="86.2" y="54">IO19</text>
<text x="86.2" y="59.1">IO21</text>
<text x="123.1" y="55.3">12pF</text>
<text x="161.2" y="55.3">IO21</text>
<text x="198" y="55.3">IO20</text>
<text x="46.9" y="65.5">1uF</text>
<text x="55.8" y="61.6">IO9</text>
<text x="86.2" y="64.2">IO10</text>
<text x="86.2" y="61.6">IO20</text>
<text x="109.1" y="64.2">5M</text>
<text x="119.3" y="64.2">32.768kHz</text>
<text x="171.3" y="60.4">FM116C</text>
<text x="65.9" y="69.3">2.4GHz</text>
<text x="101" y="73.5" transform="rotate(-90 101 73.5)">IO1</text>
<text x="123.1" y="78.2">12pF</text>
<text x="53.2" y="97.2">GND</text>
<text x="219.6" y="101">SPI_SCK 3</text>
<text x="222.1" y="98.5">+5V</text>
<text x="242.4" y="98.5">GND</text>
<text x="15.1" y="106.1">I2S_LROUT</text>
<text x="15.1" y="103.6">NS_CTRL</text>
<text x="50.8" y="103.6">NS_VOP</text>
<text x="142.1" y="106.9">ZX-PH2.0-WT3P</text>
<text x="175.1" y="104.8">CHIP_PU</text>
<text x="187.8" y="107.3">TS342A2P 160gf 021</text>
<text x="242.4" y="103.6">SPI_SDA</text>
<text x="15.1" y="108.6">I2S_SCLK</text>
<text x="15.1" y="111.2">I2S_SDIN</text>
<text x="50.7" y="111.2">NS_VON</text>
<text x="125.6" y="112.4">+5V</text>
<text x="125.6" y="109.9">SDRIVE</text>
<text x="222.1" y="113.7">SPI_DC</text>
<text x="222.1" y="111.2">GND</text>
<text x="29.1" y="116.3">NS4168</text>
<text x="125.6" y="115">GND</text>
<text x="203.9" y="114.2" transform="rotate(-90 203.9 114.2)">GND</text>
<text x="222.1" y="116.3">SPI_CS</text>
<text x="260.2" y="116.3">CHIP_PU</text>
<text x="62.1" y="123.9">NS_VOP</text>
<text x="79.1" y="123.9">NSOUT_P_SP</text>
<text x="229.7" y="121.3">PM254-2-08-S-8.5</text>
<text x="252.6" y="120.1">1K</text>
<text x="16.4" y="126.4">NS_VON</text>
<text x="42.2" y="126.4">NSOUT_N_SP</text>
<text x="125.6" y="131.5">SDRIVE</text>
<text x="140.8" y="131.5">IO9</text>
<text x="222.1" y="129">SPI_SCK</text>
<text x="237.4" y="129">IO7</text>
<text x="222.1" y="134">SPI_SDA</text>
<text x="222.1" y="137.8">SPI_DC</text>
<text x="238.6" y="134">IO10</text>
<text x="238.6" y="137.8">IO8</text>
<text x="222.1" y="142.9">SPI_CS</text>
<text x="239.9" y="142.9">GND</text>
<text x="41.8" y="148">NS_CTRL</text>
<text x="59.6" y="145.5">10K</text>
<text x="92.6" y="153.1">NSOUT_N_SP</text>
<text x="93.9" y="150.5">NSOUT_P_SP</text>
<text x="12.6" y="156.9">I2S_SDIN</text>
<text x="12.6" y="160.7">I2S_SCLK</text>
<text x="31.6" y="156.9">IO4</text>
<text x="31.6" y="160.7">IO5</text>
<text x="78.6" y="160.7">WAFER-PH2.0-2PWB</text>
<text x="12.6" y="164.5">I2S_LROUT</text>
<text x="31.6" y="164.5">IO6</text>
<text x="12.6" y="168.3">NS_CTRL</text>
<text x="31.6" y="168.3">IO2</text>
</g>
<g font-size="1.8">
<text x="160.4" y="19.6" transform="rotate(-90 160.4 19.6)">4</text>
<text x="161.7" y="21.7" transform="rotate(-90 161.7 21.7)">4</text>
<text x="164.3" y="23.8">2</text>
<text x="166.4" y="22.5">2</text>
<text x="191.8" y="22.5">1</text>
<text x="193.9" y="23.8">1</text>
<text x="197.3" y="20.6" transform="rotate(-90 197.3 20.6)">3</text>
<text x="198.5" y="22.6" transform="rotate(-90 198.5 22.6)">3</text>
<text x="160.4" y="28.5" transform="rotate(-90 160.4 28.5)">3</text>
<text x="161.7" y="26.4" transform="rotate(-90 161.7 26.4)">3</text>
<text x="164.3" y="26.3">1</text>
<text x="166.4" y="25">1</text>
<text x="191.8" y="25">2</text>
<text x="193.9" y="26.3">2</text>
<text x="197.3" y="29.5" transform="rotate(-90 197.3 29.5)">4</text>
<text x="198.5" y="27.4" transform="rotate(-90 198.5 27.4)">4</text>
<text x="227.4" y="26.3">1</text>
<text x="227.4" y="28.9">3</text>
<text x="233.6" y="26.3">2</text>
<text x="233.6" y="28.9">4</text>
<text x="81.2" y="41.6">19</text>
<text x="64.8" y="46.6">2</text>
<text x="64.8" y="44.1">1</text>
<text x="66.9" y="47.9">EN</text>
<text x="66.9" y="45.4">3V3</text>
<text x="77.2" y="45.4">IO0</text>
<text x="77.2" y="47.9">IO1</text>
<text x="78.2" y="42.6">EP</text>
<text x="81.3" y="44.1">18</text>
<text x="81.3" y="46.6">17</text>
<text x="64.8" y="51.7">4</text>
<text x="64.8" y="49.2">3</text>
<text x="66.9" y="53">IO5</text>
<text x="66.9" y="50.4">IO4</text>
<text x="77.2" y="50.4">IO2</text>
<text x="77.2" y="53">IO3</text>
<text x="81.3" y="49.2">16</text>
<text x="81.3" y="51.7">15</text>
<text x="170.2" y="50.4">1</text>
<text x="170.2" y="53">2</text>
<text x="172.3" y="51.7">OUT2</text>
<text x="183.2" y="51.7">OUT1</text>
<text x="189.2" y="53">5</text>
<text x="189.2" y="50.4">6</text>
<text x="64.8" y="59.3">7</text>
<text x="64.8" y="56.8">6</text>
<text x="64.8" y="54.3">5</text>
<text x="66.9" y="58.1">IO7</text>
<text x="66.9" y="55.5">IO6</text>
<text x="76.2" y="55.5">IO19</text>
<text x="76.2" y="58.1">IO18</text>
<text x="81.3" y="54.3">14</text>
<text x="81.3" y="56.8">13</text>
<text x="81.3" y="59.3">12</text>
<text x="170.2" y="55.5">3</text>
<text x="172.3" y="54.3">GND</text>
<text x="172.3" y="56.8">IN2</text>
<text x="184.3" y="54.3">VDD</text>
<text x="185.3" y="56.8">IN1</text>
<text x="189.2" y="55.5">4</text>
<text x="64.8" y="64.4">9</text>
<text x="64.8" y="61.9">8</text>
<text x="66.9" y="65.7">GND</text>
<text x="66.9" y="63.1">IO9</text>
<text x="66.9" y="60.6">IO8</text>
<text x="76.2" y="65.7">IO10</text>
<text x="76.3" y="63.1">RXD</text>
<text x="76.5" y="60.6">TXD</text>
<text x="81.3" y="61.9">11</text>
<text x="81.3" y="64.4">10</text>
<text x="47" y="101.2">9</text>
<text x="228.6" y="98.7">1</text>
<text x="230.7" y="100">1</text>
<text x="237.9" y="100">2</text>
<text x="240" y="98.7">2</text>
<text x="240" y="101.2">4</text>
<text x="27.9" y="103.8">1</text>
<text x="27.9" y="106.3">2</text>
<text x="30" y="105.1">CTRL</text>
<text x="30" y="107.6">LRCLK</text>
<text x="41.8" y="107.6">GND</text>
<text x="42" y="105.1">VOP</text>
<text x="43.5" y="102.5">EP</text>
<text x="47" y="106.3">7</text>
<text x="47" y="103.8">8</text>
<text x="228.6" y="106.3">7</text>
<text x="228.6" y="103.8">5</text>
<text x="230.7" y="107.6">7</text>
<text x="230.7" y="105.1">5</text>
<text x="230.7" y="102.5">3</text>
<text x="237.9" y="102.5">4</text>
<text x="237.9" y="105.1">6</text>
<text x="237.9" y="107.6">8</text>
<text x="240" y="103.8">6</text>
<text x="240" y="106.3">8</text>
<text x="27.9" y="108.9">3</text>
<text x="27.9" y="111.4">4</text>
<text x="30" y="110.1">BCLK</text>
<text x="30" y="112.7">SDATA</text>
<text x="41.9" y="112.7">VON</text>
<text x="42" y="110.1">VDD</text>
<text x="47" y="111.4">5</text>
<text x="47" y="108.9">6</text>
<text x="134.6" y="110.1">1</text>
<text x="134.6" y="112.7">2</text>
<text x="136.7" y="111.4">1</text>
<text x="136.7" y="113.9">2</text>
<text x="138.9" y="108.3" transform="rotate(-90 138.9 108.3)">5</text>
<text x="139.9" y="109.8" transform="rotate(-90 139.9 109.8)">5</text>
<text x="227.6" y="113.9">13</text>
<text x="227.6" y="111.4">11</text>
<text x="228.6" y="108.9">9</text>
<text x="230.7" y="112.7">11</text>
<text x="230.7" y="110.1">9</text>
<text x="236.9" y="110.1">10</text>
<text x="236.9" y="112.7">12</text>
<text x="240" y="108.9">10</text>
<text x="240" y="111.4">12</text>
<text x="240" y="113.9">14 GND</text>
<text x="134.6" y="115.2">3</text>
<text x="136.7" y="116.5">3</text>
<text x="138.9" y="119.5" transform="rotate(-90 138.9 119.5)">4</text>
<text x="139.9" y="118" transform="rotate(-90 139.9 118)">4</text>
<text x="227.6" y="116.5">15</text>
<text x="230.7" y="117.8">15</text>
<text x="230.7" y="115.2">13</text>
<text x="236.9" y="115.2">14</text>
<text x="236.9" y="117.8">16</text>
<text x="240" y="116.5">16 SPI_RST</text>
<text x="80.4" y="147.8" transform="rotate(-90 80.4 147.8)">4</text>
<text x="81.7" y="149.9" transform="rotate(-90 81.7 149.9)">4</text>
<text x="81.7" y="154.7" transform="rotate(-90 81.7 154.7)">3</text>
<text x="84.3" y="154.6">1</text>
<text x="84.3" y="152">2</text>
<text x="86.4" y="153.3">1</text>
<text x="86.4" y="150.8">2</text>
<text x="80.4" y="156.7" transform="rotate(-90 80.4 156.7)">3</text>
</g>
</svg>
